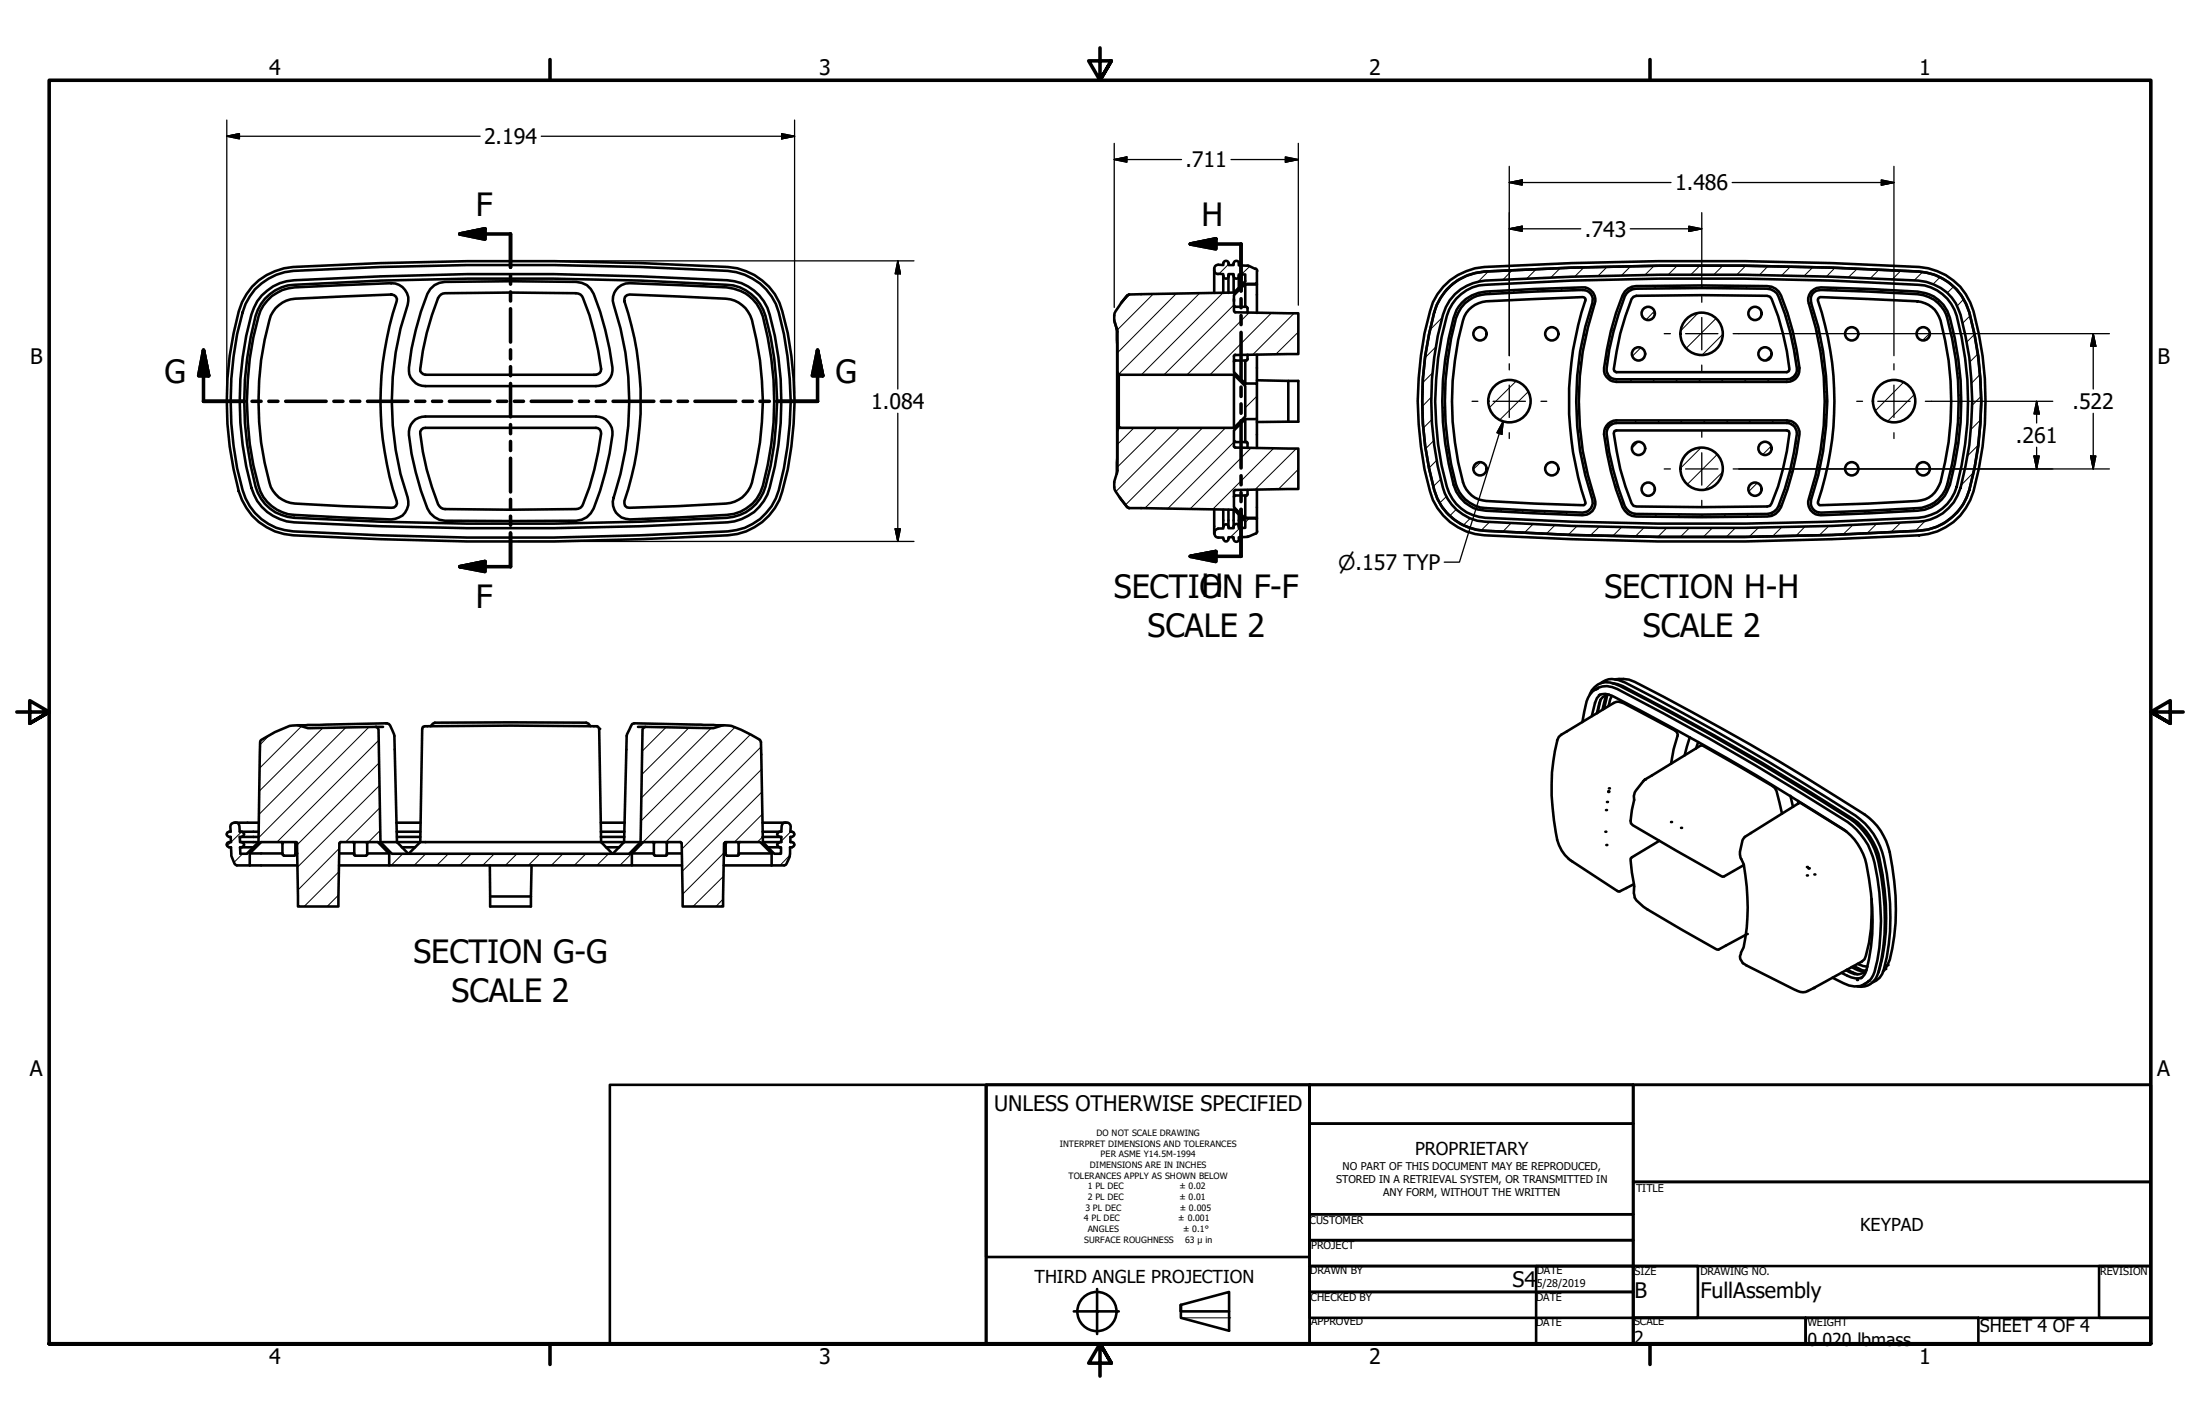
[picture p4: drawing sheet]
<svg xmlns="http://www.w3.org/2000/svg" width="432mm" height="279mm" viewBox="0 0 432 279" stroke-linecap="round" stroke-linejoin="round" font-family="sans-serif">
<!-- layer: Hatch (ANSI) -->
<g fill="none" stroke="#000" stroke-width=".2">
<path d="M221.7 57.8l-1.8 1.9M226.3 57.7l-7 7.1M230.9 57.6l-11.6 11.6M235.5 57.5l-15.9 15.9M240 57.5l-16 16M241.1 51.9l-1.8 1.8M242.2 59.8l-13.7 13.7M245.3 52.3l-1.7 1.5M246.7 55.3l-.4 .4M285.1 55.8l-1.6 1.6M292.1 53.3l-2 1.9M292.7 57.2l-.5 .5"/>
<path d="M296.8 53l-1.8 1.9M297.4 56.9l-.5 .6M301.5 52.8l-1.8 1.9M302.1 56.7l-.5 .5M306.2 52.6l-1.8 1.9M306.8 56.5l-.5 .5M310.9 52.5l-1.8 1.8M311.3 56.5l-.4 .5M313.1 59.3l-.7 .6M315.5 52.3l-1.9 1.9M320 52.3l-1.7 1.7M320.6 56.2l-2.4 2.3"/>
<path d="M324.7 52.1l-1.9 1.9M325.2 56.1l-.5 .5M329.2 52.1l-1.8 1.8M329.8 56.1l-.6 .5M333.6 52.1l-1.7 1.8M334.3 56l-.5 .5M338.1 52.1l-1.7 1.8M338.7 56.1l-.5 .5M342.6 52.1l-1.7 1.8M343.2 56.1l-.6 .5M347 52.2l-1.7 1.8M347.5 56.2l-.4 .4"/>
<path d="M349.8 58.5l-.5 .4M351.4 52.3l-1.7 1.7M355.7 57l-.3 .3M355.8 52.5l-1.7 1.7M360.2 52.5l-1.7 1.8M360.7 56.5l-.5 .5M364.5 52.8l-1.7 1.6M365.1 56.6l-.5 .6M368.7 53l-1.6 1.6M369.3 56.8l-.4 .5M373.1 53.1l-1.8 1.8M373.6 57.1l-.5 .4"/>
<path d="M377.3 53.4l-1.6 1.7M377.7 57.5l-.4 .3M380.6 59l-.3 .4M380.7 54.4l-1.3 1.4M383.4 56.3l-1.2 1.2M385.4 58.7l-1.3 1.4M242.3 73.2l-.4 .3M244.7 75.2l-.4 .4M245.2 61.3l-12.2 12.2M246.7 77.7l-2.3 2.3M249.6 61.4l-12.1 12.1M254 61.5l-8.1 8.1"/>
<path d="M254.8 65.2l-4.4 4.3M280.9 77.9l-1.7 1.8M281.2 73.2l-1.9 1.9M281.9 68l-2.2 2.2M283.1 62.3l-2.4 2.4M283.6 79.7l-.5 .5M283.7 75.1l-.5 .6M284.2 70.2l-.6 .5M285.2 64.6l-.6 .7M290.1 64.3l-.7 .7M297.6 74.8l-5.3 5.2M299.9 76.9l-5.5 5.5"/>
<path d="M310 75.8l-.5 .5M310.5 70.9l-.6 .5M311.4 65.4l-.6 .6M315.7 70.1l-.6 .6M316.2 74l-.4 .5M316.9 64.5l-.8 .7M320.4 74.4l-.6 .5M321.9 68.3l-1.5 1.5M324.7 61.1l-1.5 1.6M324.8 74.4l-.5 .5M329.3 74.4l-.5 .5M333.3 61.4l-3.4 3.4"/>
<path d="M333.8 74.4l-.5 .5M336.8 62.5l-5.8 5.8M338.1 65.6l-4 4M338.3 74.4l-.5 .5M342.8 74.4l-.5 .5M347.3 74.4l-.5 .5M347.7 69.6l-1.2 1.1M350.9 61.8l-.4 .4M351.9 65.3l-.4 .4M352.7 69l-.5 .5M353.1 73.1l-1.8 1.8M356 61.2l-.4 .4"/>
<path d="M357 64.7l-.4 .5M357.8 68.5l-.5 .4M358.3 72.5l-.5 .4M358.5 76.6l-.4 .6M373.6 75.1l-5.5 5.5M375.7 77.5l-5.2 5.2M378.7 65.5l-1.3 1.2M382.5 61.7l-.4 .4M383.4 65.2l-.4 .5M384.1 69l-.4 .5M384.6 73l-.4 .5M384.9 77.3l-.5 .4"/>
<path d="M386.7 62l-1.5 1.4M387.5 65.6l-1.5 1.5M388.2 69.5l-1.6 1.6M388.6 73.5l-1.6 1.7M388.8 77.8l-1.8 1.8M222.6 83.9l-3.3 3.3M227.1 83.9l-7.8 7.7M231.5 83.9l-12.5 12.6M236 83.9l-15.1 15.2M240.5 83.9l-15.8 15.8M242.2 86.7l-13 13.1M242.6 99.9l-.3 .2"/>
<path d="M245.6 87.9l-12 12M250 87.9l-12 12M254.4 88l-8.1 8.1M254.8 92.1l-3.9 3.9M281.1 82.3l-1.7 1.6M281.4 86.4l-1.6 1.6M282 90.3l-1.5 1.5M282.8 94l-1.5 1.4M283.8 84l-.4 .5M283.9 97.4l-1.3 1.3M284.3 88l-.4 .5M285 91.8l-.4 .4"/>
<path d="M285.8 99.9l-1.3 1.3M285.9 95.4l-.3 .4M287.7 98.1l-.4 .3M290.6 90.7l-1.4 1.3M290.7 99.6l-.4 .4M294.9 99.9l-.5 .5M309.9 80.3l-.5 .5M310.2 84.6l-.4 .4M310.7 88.6l-.4 .4M311.5 92.3l-.5 .4M312.4 95.8l-.4 .5M315.8 88l-.5 .5"/>
<path d="M316.5 91.7l-.4 .4M316.7 82.6l-1.8 1.7M317.5 95.2l-.4 .4M318.6 98.6l-.3 .3M321.2 82.5l-.5 .5M321.4 86.8l-1 1.1M325.8 82.5l-.6 .5M330.2 82.5l-.5 .5M333.8 87.9l-3.9 3.9M334.7 82.5l-.5 .5M337 89.2l-5.8 5.8M338.1 92.6l-3.5 3.4"/>
<path d="M339.2 82.5l-.5 .5M343.7 82.5l-.5 .5M344.9 94.8l-1.6 1.5M347.6 87.6l-1.6 1.6M348.2 82.5l-.5 .5M349.8 98.9l-2.4 2.3M351.9 92.3l-.7 .7M352.2 83l-.4 .4M352.9 86.7l-.5 .6M355.7 97.5l-.7 .7M357.3 91.4l-.7 .7M358.1 86l-.5 .6"/>
<path d="M358.5 81.2l-.5 .5M375.9 99.8l-.6 .5M378.7 92.5l-.7 .6M383.4 92.2l-.7 .6M384.4 86.7l-.6 .6M384.8 81.8l-.5 .5M387.3 92.8l-2.4 2.4M388.3 87.3l-2.2 2.2M388.7 82.4l-1.9 1.9M241.1 105.8l-.4 .4M243.3 103.6l-1.8 1.8M245.2 101.7l-.8 .8"/>
<path d="M288.5 101.7l-1.3 1.4M292.4 102.4l-1.7 1.7M296.6 102.6l-1.6 1.7M299.1 100.1l-.5 .5M300.9 102.8l-1.7 1.7M303.5 100.3l-.5 .5M305.2 103l-1.7 1.7M307.8 100.5l-.5 .5M309.6 103.2l-1.8 1.7M312.6 100.1l-.4 .4M313.9 103.3l-1.7 1.7M318.3 103.4l-1.7 1.7"/>
<path d="M320.9 100.8l-.4 .4M322.7 103.5l-1.7 1.7M325.3 100.8l-.5 .5M327.2 103.6l-1.8 1.7M329.8 100.9l-.5 .5M331.6 103.6l-1.8 1.7M334.3 101l-.5 .5M336.1 103.6l-1.8 1.7M338.8 100.9l-.5 .5M340.6 103.6l-1.8 1.7M343.3 100.8l-.5 .5M345.2 103.5l-1.9 1.8"/>
<path d="M349.8 103.4l-1.9 1.8M354.3 103.3l-1.7 1.8M357.1 100.5l-.4 .5M359 103.2l-1.9 1.8M361.7 100.4l-.5 .5M363.7 103l-1.9 1.8M366.4 100.2l-.6 .6M368.4 102.7l-1.9 1.9M371.1 100l-.5 .5M373.1 102.6l-1.9 1.8M377.9 102.2l-2 2M384.5 100.1l-1.6 1.6"/>
<path d="M52.8 144.3l-1.7 1.8M59.2 142.5l-8.2 8.2M63.3 142.9l-12.4 12.4M67.9 142.7l-17.1 17.1M72.5 142.6l-21.8 21.8M74.3 145.3l-19.9 19.9M74.4 149.7l-16.1 16.1M74.5 154.1l-16.1 16.1M74.5 158.5l-6.7 6.7M130.7 142.7l-4.7 4.7M135.2 142.8l-9.2 9.2M139.6 142.9l-13.7 13.6"/>
<path d="M144.3 142.7l-18.5 18.4M147.3 144.1l-25.6 25.7M149.4 146.6l-18.7 18.6M149.5 150.9l-15.7 15.7M149.5 155.4l-15.6 15.6M149.6 159.8l-5.5 5.4M47.4 163.2l-2.8 2.8M47.6 167.5l-1.7 1.7M66.5 175.6l-2.3 2.3M66.5 171l-6.8 6.9M66.6 166.4l-8.1 8.2M74.6 162.9l-2.3 2.3"/>
<path d="M75.8 166.3l-.3 .3M79.1 167.5l-2.3 2.3M83.6 167.5l-2.3 2.3M88 167.5l-2.3 2.3M92.5 167.5l-2.3 2.3M97 167.5l-2.3 2.3M101.5 167.5l-2.3 2.3M106 167.5l-2.3 2.3M110.5 167.5l-2.3 2.3M115 167.5l-2.3 2.3M119.4 167.5l-2.2 2.3M141.9 176.4l-1.4 1.5"/>
<path d="M142 171.9l-6 6M142.1 167.3l-8.1 8.2M149.7 164.2l-1 1M151.4 166.9l-.2 .3M153.2 165.2l-.7 .6M155 167.8l-1.9 2M155.2 163.2l-1.8 1.8"/>
</g>
<!-- layer: Visible (ANSI) -->
<g fill="none" stroke="#000" stroke-width=".51">
<path d="M49.5 56.3a12.1 12.1 0 0 1 8-3.9 765.5 765.5 0 0 1 85.4 0 11.9 11.9 0 0 1 10.6 8.7 65 65 0 0 1-.5 37 11.9 11.9 0 0 1-10.1 6.9 724.8 724.8 0 0 1-85.4 0 11.8 11.8 0 0 1-10.6-8.6 67.5 67.5 0 0 1 0-35.3l.6-1.8 .9-1.6zM50 56.8a11.8 11.8 0 0 1 7.6-3.7 763.1 763.1 0 0 1 85.2 0 11.1 11.1 0 0 1 10 8.2 64.7 64.7 0 0 1-.5 36.5 10.9 10.9 0 0 1-9.5 6.5 723 723 0 0 1-85.2 0 10.9 10.9 0 0 1-10-8.1 66.1 66.1 0 0 1 0-34.9l.6-1.7zM51.4 58a9.2 9.2 0 0 1 6.3-3 719.4 719.4 0 0 1 85 0 9.1 9.1 0 0 1 8.4 6.7 63.5 63.5 0 0 1-.5 35.3 9.1 9.1 0 0 1-7.9 5.5 759.8 759.8 0 0 1-85 0 9.2 9.2 0 0 1-8.4-6.8 64.3 64.3 0 0 1 0-34l1.2-2.6zM52 58.6a8.2 8.2 0 0 1 5.7-2.7 701.8 701.8 0 0 1 86.3 .1 8.5 8.5 0 0 1 6.2 6 61.5 61.5 0 0 1-.4 34.7 8.3 8.3 0 0 1-7.1 4.9 758.4 758.4 0 0 1-85 0 8.3 8.3 0 0 1-7.5-6.1 63 63 0 0 1 .4-34.7zM52.5 59a8.2 8.2 0 0 1 5.3-2.6l19-.8a3.3 3.3 0 0 1 3.2 4.2 58.9 58.9 0 0 0 0 37.8 3.3 3.3 0 0 1-3.2 4.3l-19-.9a7.7 7.7 0 0 1-7.1-5.7 60.9 60.9 0 0 1 .4-34.3zM84.5 56.7l.8-.8 .9-.4 1.1-.2 12.9-.1 12.9 .1a3.6 3.6 0 0 1 3.4 2.4 56.5 56.5 0 0 1 3.7 15.1 3.3 3.3 0 0 1-3.2 3h-33.5a3.3 3.3 0 0 1-3.2-3.7 56.7 56.7 0 0 1 3.6-14.4zM86.6 57.8l.3-.2a462.4 462.4 0 0 1 26.6 0l.7 .5a46.9 46.9 0 0 1 3.8 14.3 1.13 1.13 0 0 1-1.4 1.1h-32.7a1.15 1.15 0 0 1-1.4-1.1 49 49 0 0 1 3.7-14.3zM121.3 56.4l.7-.5 .8-.3h.8l19 .8a7.9 7.9 0 0 1 7.1 5.7 63.1 63.1 0 0 1 0 33.2 7.9 7.9 0 0 1-7.1 5.7l-19 .9a3.3 3.3 0 0 1-3.1-4.3 60.9 60.9 0 0 0-.2-38.6 3.3 3.3 0 0 1 1-2.6zM122.7 58.2l.4-.3 .5-.1 18.9 .8a5.8 5.8 0 0 1 5.1 4.1 59.4 59.4 0 0 1-.3 32.9 5.6 5.6 0 0 1-4.8 3.2l-18.9 .8a.98 .98 0 0 1-1-1.3 62 62 0 0 0 0-39.2zM221.6 57.8l-.4 .2-1.2 1.5a4.1 4.1 0 0 0-.7 5.3v8.2l.3 .5h.3M221.6 57.8l-.4 .2-1.2 1.4M238.3 52.7v4.8"/>
<path d="M238.3 53a.79 .79 0 0 0 .8 .8M239.1 53.7l1 .1v.3M239.1 51.9l-.5 .3-.3 .5M240.1 54.1a.54 .54 0 0 0 .5 .6 .54 .54 0 0 0 .6-.6M240.1 51.7a.54 .54 0 0 1 .5-.5 .54 .54 0 0 1 .6 .5M240.1 51.7v.3l-1-.1M240.1 54.1v3.4M241.1 51.7v.3h1v-.3M242.1 54.1a.54 .54 0 0 0 .6 .6 .54 .54 0 0 0 .5-.6M242.1 51.7a.54 .54 0 0 1 .6-.5 .54 .54 0 0 1 .5 .5M242.1 54.1v-.3h-1v3.7M242.1 54.1v3.3"/>
<path d="M242.2 58.7v.4M242.3 60l.2 .2M243.1 51.7v.4l1.9 .1M243.1 56.5v-2.7h1.3v1.4l-2.2 2.2-20.6 .4M244.4 55.8v4.4M244.4 55.7v.1M244.4 55.8h2.3M245 52.1l1.4 .7M246.4 52.7l.4 .5M246.7 53.2v2.5h-2.3l-2.2 2.2v3.1M246.7 55.7v5.7M283.3 56.3a12.1 12.1 0 0 1 8-3.9 765 765 0 0 1 85.4 0 11.9 11.9 0 0 1 10.6 8.7 67.5 67.5 0 0 1 0 35.3 11.8 11.8 0 0 1-10.6 8.6 725.3 725.3 0 0 1-85.4 0 11.8 11.8 0 0 1-10.6-8.6 65.2 65.2 0 0 1 .5-37.1l.9-1.6z"/>
<path d="M283.9 56.8a11.4 11.4 0 0 1 7.5-3.5 763.1 763.1 0 0 1 85.2 0 11 11 0 0 1 9.9 8 64.5 64.5 0 0 1-.5 36.4 11 11 0 0 1-9.4 6.4 695 695 0 0 1-86.9-.2 10.9 10.9 0 0 1-8.2-7.8 64.5 64.5 0 0 1 .6-36.4zM284.7 56.1a11.1 11.1 0 0 1 6.7-2.8 763.1 763.1 0 0 1 85.2 0 11 11 0 0 1 9.9 8 64.6 64.6 0 0 1-.5 36.2 10.9 10.9 0 0 1-9.4 6.6 689.9 689.9 0 0 1-86.7-.2 10.8 10.8 0 0 1-8.4-7.8 65.1 65.1 0 0 1 .4-36.2l1.6-2.6zM285.6 57.7a9.9 9.9 0 0 1 5.9-2.6 759.8 759.8 0 0 1 85 0 9.1 9.1 0 0 1 8.3 6.7 64 64 0 0 1 0 33.9 9 9 0 0 1-8.3 6.7 688.2 688.2 0 0 1-86.6-.2 9.3 9.3 0 0 1-6.7-6.5 64 64 0 0 1 0-33.9l.6-1.5 .7-1.4zM285.8 58.6a8.2 8.2 0 0 1 5.7-2.7 701.8 701.8 0 0 1 86.3 .1 8.5 8.5 0 0 1 6.2 6 63 63 0 0 1-.4 34.7 8.3 8.3 0 0 1-7.1 4.9 758.4 758.4 0 0 1-85 0 8.3 8.3 0 0 1-7.5-6.1 61.5 61.5 0 0 1 .4-34.7zM286.9 59.4a7.3 7.3 0 0 1 4.7-2.2l19-.8a2.41 2.41 0 0 1 2.4 3.2 61.1 61.1 0 0 0 .1 38.8 2.4 2.4 0 0 1-2.5 2.7l-19-.9a7 7 0 0 1-6.3-5.1 61.5 61.5 0 0 1 0-32.7l.6-1.6zM287.5 59.5a6.5 6.5 0 0 1 4.2-1.8l18.9-.8a1.96 1.96 0 0 1 1.9 2.5 60.3 60.3 0 0 0 0 38.6 2.01 2.01 0 0 1-1.9 2.6l-18.9-.9a6.5 6.5 0 0 1-5.9-4.7 62.3 62.3 0 0 1 0-32.5l1-2.1zM318.9 57.2l.6-.6 .8-.3a370.5 370.5 0 0 1 27.4 0l.8 .3 .6 .6a44.8 44.8 0 0 1 4.1 15 2.45 2.45 0 0 1-2.5 2.7h-33.5a2.5 2.5 0 0 1-2.4-2.7 54.9 54.9 0 0 1 3.7-14.2zM319.3 57.5l1.1-.7 .7-.2 12.9-.1 12.8 .1a2.54 2.54 0 0 1 2.3 1.6 51.3 51.3 0 0 1 3.6 14.6 2.1 2.1 0 0 1-2 1.6h-33.5a1.87 1.87 0 0 1-1.9-2.1 57.4 57.4 0 0 1 3.6-14.1zM320.6 58.2l.6-.2 12.8-.1 12.8 .1 .6 .2a37.4 37.4 0 0 1 3.3 10.7l.5 3.6-.1 .3-.4 .2h-33.5l-.3-.2-.2-.3a52.3 52.3 0 0 1 3.5-13.8zM355.5 57.2l1.1-.7 .8-.1 19 .8a6.9 6.9 0 0 1 6.3 5.2 61.5 61.5 0 0 1 0 32.7 6.9 6.9 0 0 1-6.3 5.1l-19 .9a2.43 2.43 0 0 1-2.4-3.2 60.9 60.9 0 0 0-.1-38.8l.2-1.3zM355.7 57.7l.9-.7 .8-.1 19 .8a6.5 6.5 0 0 1 5.8 4.8 59.8 59.8 0 0 1-.4 33.6 6.3 6.3 0 0 1-5.4 3.6l-19 .9a1.96 1.96 0 0 1-1.9-2.6 60.3 60.3 0 0 0 0-38.6v-1.2zM356.9 58.5l.4-.2 19 .8a5.2 5.2 0 0 1 4.6 3.8 61.2 61.2 0 0 1 0 31.7 5 5 0 0 1-4.6 3.7l-19 .8a.55 .55 0 0 1-.5-.6 62.6 62.6 0 0 0 0-39.8z"/>
<path d="M54.1 60.5a5.7 5.7 0 0 1 3.8-1.9l18.9-.8a1.02 1.02 0 0 1 1.1 1.3 62 62 0 0 0 0 39.2 .98 .98 0 0 1-1.1 1.3l-18.9-.8a5.4 5.4 0 0 1-5-4.1 60.1 60.1 0 0 1 .2-32.8zM218.8 63.1l.5 1.7M219.2 64.5v28.5M219.6 73.4v10.6M219.8 73.5h22.4l2.2 2.3v5.9l-2.2 2.2h-22.4M242.2 69.9v3.1l2.2 2.2h2.3v7h-2.3l-2.2 2.3v3.1M242.2 73.5v10.4M242.3 61.1l.2 .2M242.4 61.3l12.4 .2v8l-12.4 .2M242.4 60.2h2.2M242.4 70.7h2.2M242.5 69.6l-.3 .3"/>
<path d="M242.5 70.7l-.3 .3M244.4 70.7v4.5M244.6 60.2l.3 .3M244.9 69.6v.9l-.3 .2M244.9 60.5v.8M246.7 74.6l8.1 .1v8h-1.9M246.7 69.6v5.6M252.9 74.7v8M288.3 60.8a5.3 5.3 0 0 1 3.4-1.7l18.9-.8a.5 .5 0 0 1 .5 .7 63.2 63.2 0 0 0 .1 39.7l-.3 .4h-.3l-18.9-.8a5 5 0 0 1-4.6-3.7 59 59 0 0 1 .3-32.5zM81 82.8a3.2 3.2 0 0 1 2.5-1.1h33.5a3.3 3.3 0 0 1 3.2 3.6 61.1 61.1 0 0 1-3.7 14.5 3.8 3.8 0 0 1-3.4 2.4h-25.8a4 4 0 0 1-3.4-2.4 53.5 53.5 0 0 1-3.6-15.2l.3-1.3zM82.7 84.3l.4-.3 .4-.1h33.1a1.1 1.1 0 0 1 1.4 1.2 53.7 53.7 0 0 1-3.8 14.2l-.7 .5a462.4 462.4 0 0 1-26.6 0l-.7-.5a46.2 46.2 0 0 1-3.7-14.7zM219.8 97.6l1.4 1.9 .4 .2"/>
<path d="M219.9 83.9l-.5 .3-.1 .2v7.9a6.7 6.7 0 0 0-.5 3.7l1.2 2 1.2 1.5 .4 .2M221.6 99.7l20.6 .3 2.2 2.2v1.4h-1.3v-2.6M238.3 99.9v4.8M242.2 87.5l.2 .3 12.4 .2v7.9l-12.3 .2-.3 .3M242.2 96.4v3.1l2.2 2.2h2.3v2.6M242.3 86.5l.2 .2M242.4 86.7h2.2M242.4 97.2h2.2M242.5 97.2l-.3 .3M244.4 97.2v4.4M244.4 82.2v4.5M244.6 86.7l.3 .3"/>
<path d="M244.9 87v.9M244.9 96.1v.9M244.9 97l-.3 .3M246.7 82.2v5.7M246.7 96.1v5.5M252.9 82.7l-6.2 .1M315.7 83.1l1-.6h.5h33.5a2.5 2.5 0 0 1 2.5 2.7 56.2 56.2 0 0 1-3.6 14.3 2.95 2.95 0 0 1-2.8 1.8l-12.8 .2-12.9-.2a2.95 2.95 0 0 1-2.6-1.8 56.2 56.2 0 0 1-3.7-14.3 2.52 2.52 0 0 1 .9-2.1zM316 83.5l.6-.4 .6-.1h33.5a2.06 2.06 0 0 1 2 2.2 51.7 51.7 0 0 1-4 14.7l-1.2 .8-.7 .1-12.8 .2-12.9-.2a2.54 2.54 0 0 1-2.2-1.5 55.9 55.9 0 0 1-3.6-14.6l.4-.8zM316.9 84.6l.3-.1h33.5l.4 .1 .1 .4a46.9 46.9 0 0 1-3.8 14.3l-.6 .1-12.8 .1-12.8-.1-.6-.1-.4-.6a51.1 51.1 0 0 1-3.5-13.7zM238.4 104.7l.2 .6 .5 .2M239.1 103.8a.73 .73 0 0 0-.7 .7M239.1 105.5h1v.2"/>
<path d="M240.1 100v3.7h-1M240.2 105.8a.48 .48 0 0 0 .4 .4 .48 .48 0 0 0 .5-.4v-.4h1a.59 .59 0 0 0 .2 .8 .59 .59 0 0 0 .8-.2l.1-.2M240.2 103.3a.48 .48 0 0 1 .4-.4 .48 .48 0 0 1 .5 .4M241.1 103.3v.3h1v-.3M241.1 100v3.3M242.1 103.3a.54 .54 0 0 1 .6-.5 .54 .54 0 0 1 .5 .5M242.1 100v3.3M244.4 101.6h2.3v.1M244.4 101.6v.1M244.9 105.3l-1.8 .1v.3M245 105.2l-.2 .1M246.4 104.7l-1.4 .6"/>
<path d="M246.8 104.2l-.4 .5M312 136.2a3.6 3.6 0 0 1 4.9-2 480.5 480.5 0 0 1 47.1 27.2 14 14 0 0 1 4.7 7.7 46.6 46.6 0 0 1 0 21.7 3.5 3.5 0 0 1-4.1 2.7M313.8 136.4a2.95 2.95 0 0 1 2.9 .3 491.1 491.1 0 0 1 45.8 26.6 12.9 12.9 0 0 1 4.3 9.2 40.1 40.1 0 0 1-.7 18.4l-.8 1.1M314.1 136.3l-.7 .7-.3 .9-.7 2.6M314.1 137.4l-.5 2.4M314.2 134a3.5 3.5 0 0 1 3.4-.6l1.4 .5a538.9 538.9 0 0 1 45.2 26.1 13.7 13.7 0 0 1 5.6 8.5 46.6 46.6 0 0 1 0 21.6 3.4 3.4 0 0 1-2.3 2.7M314.8 139.1l.7-2.8-.3 .5-.7 2.5M315.8 136.3a2.1 2.1 0 0 0-1.9 1.7l-.5 2M316.4 136.5l-.7 2M316.5 134l2 .6a499.4 499.4 0 0 1 46.1 26.8 15.1 15.1 0 0 1 4.9 10.2 41 41 0 0 1-.8 19.2M317 133.3a6.8 6.8 0 0 1 3.9 .5 475.4 475.4 0 0 1 45.9 26.7 13.6 13.6 0 0 1 4.6 9.6 44.8 44.8 0 0 1-.5 18.2l-.4 1.1-.9 1.3M58.4 142.3l17.3-.4 .6 .1 .7 1.2 .4 1.2 .5 20.8"/>
<path d="M73.8 142.6l-13.3 .3a5.3 5.3 0 0 0-3.7-.5l-2.8 1.2-2.9 1.8-.4 19.8-2.2 2.3h-1.3l-.1-1.3h2.6M73.8 142.6l.3 .1 .2 .4 .4 22.1M73.8 142.6h1.4M84.5 142.5l.5-.5 .3-.2 14.9-.1 14.9 .1 .4 .2 .4 .5M125.2 142.6h1.5M142 142.3l-17.3-.4-.6 .1-1.1 2.4-.5 20.8M149.1 145.2l.3 .4M149.2 145.2a21.8 21.8 0 0 0-6.1-2.8l-1.1-.1-2 .6-13.3-.3-.4 .1-.2 .4-.4 22.1-2.2 2.3h-46.6l-2.2-2.3M149.4 145.6l.3 19.6M310.6 141.7l.4-2.1a5.3 5.3 0 0 1 2.2-4.3 3.9 3.9 0 0 1 4.2-.1 540.3 540.3 0 0 1 45.2 26.1 13.6 13.6 0 0 1 5.3 8 45.5 45.5 0 0 1 0 21.4 3.6 3.6 0 0 1-1.9 2.3M328 149.9l.5-2.9 .7-2.6a1.04 1.04 0 0 0-.5-1.1l-10-5.3a1.84 1.84 0 0 0-2-.1l-10.2 6.2a4.3 4.3 0 0 0-1.3 3.3 44.5 44.5 0 0 0 .4 17.4 7 7 0 0 0 3 4.2l9.1 5.9 3-1.4M331.7 144.7l-1.1 3.5"/>
<path d="M333.3 145.6l-.4 1.3M349.8 159.6l-1.1-4.4-.3-.6-.5-.4-13.9-8-9.8 5.9a6.5 6.5 0 0 0-3.5 4v.8a16.5 16.5 0 0 0-.6 4.6l.4 .4 8.6 5 9 5.1 4.2-2.3M351.4 156.1l.5 2.2M352.9 157.2v.5M46.2 161.4a.66 .66 0 0 1 .8 .7l.1 1.1h3.6M47.4 165.2l.4 .2 .1 .3-.5 .5M47.4 163.2l.4 .1 .1 .4-.5 .5M49 167.4h6.4M50.7 164.2h-3.6v1h3.6M50.8 161.4h-4.8a.76 .76 0 0 0-.8 .8l.1 1-.7 .1-.2 .4 .2 .3 .7 .2v1l-.7 .2-.2 .3 .6 .5h.3a4.6 4.6 0 0 0 .9 3.5l.3 .1h11.9M55.2 165.2l.3 .3M55.4 165.5v2.1"/>
<path d="M55.5 167.6l.2 .2M55.7 167.9h2M58 167.4h.4M58 165.5v2.1M58 167.6l-.2 .3M58.1 165.3l-.1 .2M58.3 165.5l.2 12.4h7.9l.2-12.4M58.4 165.5l-.4-.3h-6.8l-2.2 2.2v2.4M66.5 169.8h9.9M66.6 167.4h2.9M69.2 165.2l.3 .3M69.5 167.6l.3 .3h2"/>
<path d="M69.5 165.5v2.1M72.1 165.5v2.1l-.3 .3M72.1 167.4h4.3M72.3 165.2l-.3 .3M74.7 165.2h3.2M77.8 161.4h4.7M77.9 163.2h4.6M77.9 165.2h44.6M77.9 164.2h4.6M77.9 165.2l2.2 2.3M78.9 166.2h2.6M80.2 167.5l2.3-2.3 .4-22.2 .1-.4 .4-.1 16.8-.1 17 .1 .2 .1 .2 .4 .4 22.2 2.2 2.3"/>
<path d="M96.1 169.8l.1 8.1h8v-2M96.2 175.9h8M104.3 169.8l-.1 6.1M117.9 164.2h4.7M117.9 163.2h4.7M117.9 161.4h4.7M118.9 166.2h2.6M122.5 165.2l-2.2 2.3M122.6 165.2h3.1M124 169.8h9.9M124 167.4h4.3M128.1 165.2l.3 .3"/>
<path d="M128.3 165.5l.1 2.3 .2 .1h2M130.9 167.4h2.9M130.9 165.5v2.1M130.9 167.6l-.2 .3M131.2 165.2l-.3 .3M133.5 165.2l.3 .3M133.5 165.2h-7.3l-2.2 2.3v2.3h-47.6v-2.3l-2.2-2.3h-7.3l-.3 .3M133.8 165.5l.2 12.4h7.9l.2-12.4M142 169.8h9.4M142.1 167.4h.3M142.3 165.3l.2 .2M142.4 165.2h6.8l2.2 2.2"/>
<path d="M142.4 165.3l-.2 .2M142.4 165.5v2.1l.3 .3M142.7 167.9h2M145 167.4h6.4M145 165.5v2.1M145 167.6l-.3 .3M145.3 165.2l-.3 .3M149.7 164.2h3.3M149.7 163.2h3.3M149.7 161.4h4.5M149.7 165.2l2.3 2.3h1.3v-1.3h-.3M149.7 165.2h3.3"/>
<path d="M150.7 166.2h2.3M151.4 167.4v2.4M153 163.2l-.3 .1-.2 .4 .2 .3 .3 .2M153 165.2l-.3 .2-.2 .3 .2 .4 .3 .1M153 164.2h.4v1h-.4M154.2 161.4a.76 .76 0 0 1 1 .8l-.1 1 .7 .1 .2 .4-.2 .3-.7 .2v1l.7 .2 .2 .3-.6 .5h-.3a4.9 4.9 0 0 1-.9 3.5l-.3 .1h-2.5M154.2 161.4a.66 .66 0 0 0-.8 .7v1.1h-.4M325.7 165l-5.7 3.5 .3 2.7a13.3 13.3 0 0 1 .4 4.3 3.6 3.6 0 0 0 2.3 2.7l14 8.1h.3l5.4-2.9M362.4 163.1l-9.1-5.6-10.8 6.7-.3 .3a5.4 5.4 0 0 0-.6 3.8 6.1 6.1 0 0 1 1 3.5 40.3 40.3 0 0 1-.4 14.1 4.3 4.3 0 0 0-.6 2.3l.5 .8 .7 .4 9.6 4.8a2.48 2.48 0 0 0 2.4 .2l10.6-5.7 .6-.5a25.3 25.3 0 0 0 1.3-8.8v-3M359.7 191.8l2.1 1.1a4.2 4.2 0 0 0 4.2 .2M361.4 190.9a4.9 4.9 0 0 0 4.1 .9M362.5 190.2l2.1 1"/>
<path d="M363.9 189.5l1.6 .9 .7 .1a3.7 3.7 0 0 1-2.8-.8M364.6 189.1l1.1 .4 .8 .2M366.3 190.3a2.46 2.46 0 0 1-3.3 .5l-.7-.4"/>
<circle cx="290.5" cy="65.5" r="1.3"/>
<circle cx="296.3" cy="78.7" r="4.2"/>
<circle cx="304.6" cy="65.5" r="1.3"/>
<circle cx="321.6" cy="69.4" r="1.3"/>
<circle cx="323.5" cy="61.5" r="1.3"/>
<circle cx="334" cy="65.5" r="4.2"/>
<circle cx="344.5" cy="61.5" r="1.3"/>
<circle cx="346.4" cy="69.4" r="1.3"/>
<circle cx="363.4" cy="65.5" r="1.3"/>
<circle cx="371.8" cy="78.7" r="4.2"/>
<circle cx="377.5" cy="65.5" r="1.3"/>
<circle cx="290.5" cy="92" r="1.3"/>
<circle cx="304.6" cy="92" r="1.3"/>
<circle cx="321.6" cy="88" r="1.3"/>
<circle cx="323.5" cy="96" r="1.3"/>
<circle cx="334" cy="92" r="4.2"/>
<circle cx="344.5" cy="96" r="1.3"/>
<circle cx="346.4" cy="88" r="1.3"/>
<circle cx="363.4" cy="92" r="1.3"/>
<circle cx="377.5" cy="92" r="1.3"/>
</g>
<g fill="#000">
<circle cx="244.4" cy="55.8" r=".25"/>
<circle cx="244.4" cy="101.6" r=".25"/>
<circle cx="313.2" cy="135.3" r=".25"/>
<circle cx="313.4" cy="135.1" r=".25"/>
<circle cx="117.6" cy="143" r=".25"/>
<circle cx="315.2" cy="158.9" r=".25"/>
<circle cx="315.4" cy="157.4" r=".25"/>
<circle cx="315.7" cy="155.4" r=".25"/>
<circle cx="315.7" cy="155.3" r=".25"/>
<circle cx="315.8" cy="154.7" r=".25"/>
<circle cx="322.8" cy="153" r=".25"/>
<circle cx="49.7" cy="166.2" r=".25"/>
<circle cx="315.1" cy="163.2" r=".25"/>
<circle cx="315.3" cy="165.8" r=".25"/>
<circle cx="328" cy="161.3" r=".25"/>
<circle cx="329.9" cy="162.4" r=".25"/>
<circle cx="354.6" cy="170.1" r=".25"/>
<circle cx="354.6" cy="171.8" r=".25"/>
<circle cx="355" cy="170.4" r=".25"/>
<circle cx="356.1" cy="171.6" r=".25"/>
<circle cx="342.8" cy="183.3" r=".25"/>
<circle cx="356" cy="193.9" r=".25"/>
<circle cx="364.5" cy="192.3" r=".25"/>
<circle cx="366" cy="193.1" r=".25"/>
<circle cx="366.7" cy="192.5" r=".25"/>
<circle cx="370" cy="190.1" r=".25"/>
<circle cx="370.5" cy="189.4" r=".25"/>
</g>
<!-- layer: Section Line (ANSI) -->
<g fill="none" stroke="#000" stroke-width=".7">
<path d="M90.2 45.9l5-1v2zM90.2 45.9h10v6.6M100.2 54v1.8M100.2 57.3v1.8M233.6 47.9l5-1v1.9zM233.6 47.9h10v9.2M243.6 58.6v1.8M39.9 68.7l1.1 5h-2zM39.9 68.7v10h8M49.5 78.7h1.7M52.8 78.7h1.7M56.1 78.7h7.9"/>
<path d="M65.5 78.7h1.8M68.8 78.7h1.8M72.1 78.7h8M81.6 78.7h1.8M84.9 78.7h1.8M88.2 78.7h7.9M97.7 78.7h1.7M100.2 60.6v6.5M100.2 68.6v1.8M100.2 71.9v1.8M100.2 75.2v6.6M101 78.7h1.7"/>
<path d="M104.3 78.7h7.9M113.7 78.7h1.8M117 78.7h1.8M120.3 78.7h8M129.8 78.7h1.8M133.1 78.7h1.8M136.4 78.7h8M145.9 78.7h1.8M149.2 78.7h1.8M160.5 68.7l1 5h-2.1zM160.5 68.7v10h-8M243.6 61.9v1.8"/>
<path d="M243.6 65.2v9.3M243.6 75.9v1.9M243.6 79.2v1.9M100.2 83.3v1.8M100.2 86.6v1.8M100.2 89.9v6.6M100.2 98v1.8M243.6 82.5v9.3M243.6 93.3v1.8M243.6 96.6v1.8M243.6 99.9v9.3h-10M90.2 111.2l5-1v1.9z"/>
<path d="M100.2 101.3v1.8M100.2 104.6v6.6h-10M233.6 109.2l5-1v2z"/>
</g>
<path d="M90.2 45.9l5-1zM90.2 45.9l5-1v2zM233.6 47.9l5-1zM233.6 47.9l5-1v1.9zM39.9 68.7l1.1 5zM39.9 68.7l1.1 5h-2zM160.5 68.7l1 5zM160.5 68.7l1 5h-2.1zM90.2 111.2l5-1zM90.2 111.2l5-1v1.9zM233.6 109.2l5-1zM233.6 109.2l5-1v2z" fill="#000" stroke="#000" stroke-width=".7"/>
<!-- layer: Border (ANSI) -->
<path d="M107.9 11.7v4M215.9 9.4v6.3l-2.2-3.8h4.4l-2.2 3.8 2.2-3.8M323.8 11.7v4M3.3 139.7h6.4l-3.9-2.2v4.4l3.9-2.2-3.9 2.2M428.5 139.7h-6.4l3.9-2.2v4.4l-3.9-2.2 3.9 2.2M9.7 263.7v-248h412.4v248h-412.4h412.4M107.9 263.7v4M218.1 267.5l-2.2-3.8 2.2 3.8h-4.4l2.2-3.8v6.3M323.8 263.7v4" fill="none" stroke="#000" stroke-width=".7"/>
<!-- layer: Title (ANSI) -->
<g fill="none" stroke="#000" stroke-width=".51">
<path d="M119.7 212.9h73.8v50.8h-73.8zM193.5 212.9v33.7h63.5v-33.7h63.5v50.8h-63.5v-50.8zM193.5 212.9h63.5v50.8h-63.5zM193.5 212.9h228.6v50.8h-228.6zM257 212.9h63.5v7.6h-63.5zM320.5 212.9h101.6v19h-101.6zM257 238.3h63.5v5h-63.5zM257 220.5h63.5v17.8h-63.5zM320.5 231.9h101.6v16.5h-101.6zM215.3 252.9v4.4h-4.5M219.6 257.3h-4.3v4.4M231.8 256l9.4-2.5v7.6l-9.4-2.5v-2.6v1.3h9.4"/>
<path d="M257 253.5h63.5v5.1h-63.5zM257 248.4h63.5v5.1h-63.5zM257 243.3h63.5v5.1h-63.5zM301.5 248.4h19v15.3h-19zM320.5 258.6h33.9v5.1h-33.9zM320.5 248.4h12.7v10.2h-12.7zM320.5 258.6h101.6v5.1h-101.6zM354.4 258.6h33.9v5.1h-33.9zM412 248.4h10.1v10.2h-10.1z"/>
<circle cx="215.3" cy="257.3" r="3.8"/>
</g>
<!-- layer: 0 -->
<path d="M231.8 258.6h9.8" fill="none" stroke="#000" stroke-width=".2"/>
<!-- layer: Dimension (ANSI) -->
<g fill="none" stroke="#000" stroke-width=".25">
<path d="M44.5 26.7l2.5-.5v1zM44.5 26.7h49.7M44.5 23.6v53.6M106.2 26.7h49.8M153.4 26.2l2.6 .5-2.6 .5zM156 23.6v53.6M218.7 31.3l2.5-.5v1zM218.7 31.3h13.2M218.7 28.1v32.2M241.6 31.3h13.2M252.3 30.8l2.5 .5-2.5 .5zM254.8 28.1v31.8"/>
<path d="M296.2 35.8l2.6-.5v1zM296.2 32.6v37.2M296.2 35.8h31.8M340 35.8h31.7M369.3 35.3l2.4 .5-2.4 .5zM371.7 32.6v37.2M101.8 51.2h77.6M176.2 51.2l.5 2.5h-1zM176.2 51.2v25.1M296.2 44.9l2.6-.5v1zM296.2 44.9h14.1M320 44.9h14"/>
<path d="M331.5 44.4l2.5 .5-2.5 .5zM334 41.7v14.9M341.3 65.5h72.7M379.1 78.7h23.8M399.7 78.7l.5 2.5h-1zM399.7 78.7v4.3M410.8 65.5l.6 2.4h-1.1zM410.8 65.5v10.8M176.2 81.1v25.1M295 82.7l-.2 2.5-1-.3zM295 82.7l-8.6 27.6h-2.9M341.3 92h72.7"/>
<path d="M399.2 89.5h1l-.5 2.5zM399.7 87.8v4.2M410.3 89.5h1.1l-.6 2.5zM410.8 81.1v10.9M101.8 106.2h77.6M175.7 103.8h1l-.5 2.4z"/>
</g>
<g fill="#000" stroke="#000" stroke-width=".25">
<path d="M44.5 26.7l2.5-.5zM44.5 26.7l2.5-.5v1zM153.4 27.2l2.6-.5zM153.4 26.2l2.6 .5-2.6 .5zM218.7 31.3l2.5-.5zM218.7 31.3l2.5-.5v1zM252.3 31.8l2.5-.5zM252.3 30.8l2.5 .5-2.5 .5zM296.2 35.8l2.6-.5zM296.2 35.8l2.6-.5v1zM369.3 36.3l2.4-.5zM369.3 35.3l2.4 .5-2.4 .5z"/>
<path d="M176.2 51.2l.5 2.5zM176.2 51.2l.5 2.5h-1zM296.2 44.9l2.6-.5zM296.2 44.9l2.6-.5v1zM331.5 45.4l2.5-.5zM331.5 44.4l2.5 .5-2.5 .5zM410.8 65.5l.6 2.4zM410.8 65.5l.6 2.4h-1.1zM295 82.7l-.2 2.5zM295 82.7l-.2 2.5-1-.3zM399.2 89.5l.5 2.5zM399.2 89.5h1l-.5 2.5z"/>
<path d="M399.7 78.7l.5 2.5zM399.7 78.7l.5 2.5h-1zM410.3 89.5l.5 2.5zM410.3 89.5h1.1l-.6 2.5zM175.7 103.8l.5 2.4zM175.7 103.8h1l-.5 2.4z"/>
</g>
<!-- layer: Center Mark (ANSI) -->
<g fill="none" stroke="#000" stroke-width=".25">
<path d="M334 58.2v1.1M288.9 78.7h1.2M293.1 78.7h6.3M296.2 71.4v1.2M296.2 75.6v6.3M302.5 78.7h1.1M326.6 65.5h1.3M330.8 65.5h6.4M334 62.3v6.3M334 71.6v1.2M340.2 65.5h1.1M364.4 78.7h1.2"/>
<path d="M368.6 78.7h6.3M371.7 71.4v1.2M371.7 75.6v6.3M377.9 78.7h1.2M296.2 84.9v1.1M326.6 92h1.3M330.8 92h6.4M334 84.6v1.2M334 88.8v6.4M334 98.2v1.1M340.2 92h1.1M371.7 84.9v1.1"/>
</g>
<g font-size="6.3">
<text x="93.4" y="42.4">F</text>
<text x="235.8" y="44.4">H</text>
<text x="32.3" y="75.1">G</text>
<text x="164" y="75.1">G</text>
<text x="93.4" y="119.3">F</text>
<text x="218.6" y="117.4">SECTION F-F</text>
<text x="235.8" y="117.2">H</text>
<text x="314.9" y="117.4">SECTION H-H</text>
<text x="225.2" y="125">SCALE 2</text>
<text x="322.5" y="125">SCALE 2</text>
<text x="81.2" y="189">SECTION G-G</text>
<text x="88.6" y="196.5">SCALE 2</text>
</g>
<g font-size="4.2">
<text x="52.8" y="14.7">4</text>
<text x="160.8" y="14.7">3</text>
<text x="268.7" y="14.7">2</text>
<text x="376.7" y="14.7">1</text>
<text x="95" y="28.3">2.194</text>
<text x="232.7" y="32.8">.711</text>
<text x="328.8" y="37.3">1.486</text>
<text x="311.1" y="46.4">.743</text>
<text x="5.9" y="71.4">B</text>
<text x="423.5" y="71.4">B</text>
<text x="171" y="80.3">1.084</text>
<text x="406.8" y="80.3">.522</text>
<text x="395.7" y="86.9">.261</text>
<text x="5.8" y="211.1">A</text>
<text x="423.4" y="211.1">A</text>
<text x="195.1" y="217.9">UNLESS OTHERWISE SPECIFIED</text>
<text x="296.9" y="252.5">S4</text>
<text x="320.8" y="254.6">B</text>
<text x="333.8" y="254.6">FullAssembly</text>
<text x="52.8" y="267.7">4</text>
<text x="160.8" y="267.7">3</text>
<text x="268.7" y="267.7">2</text>
<text x="376.7" y="267.7">1</text>
</g>
<text font-size="4" x="262.6" y="111.8">⌀.157 TYP</text>
<g font-size="3.5">
<text x="277.7" y="226.6">PROPRIETARY</text>
<text x="365.1" y="241.5">KEYPAD</text>
<text x="203.1" y="251.7">THIRD ANGLE PROJECTION</text>
<text x="320.7" y="263.7">2</text>
<text x="388.6" y="261.4">SHEET 4 OF 4</text>
<text x="354.8" y="264">0.020 lbmass</text>
</g>
<g font-size="2.1">
<text x="262.3" y="232">STORED IN A RETRIEVAL SYSTEM, OR TRANSMITTED IN</text>
<text x="263.5" y="229.6">NO PART OF THIS DOCUMENT MAY BE REPRODUCED,</text>
<text x="321.1" y="233.8">TITLE</text>
<text x="271.5" y="234.6">ANY FORM, WITHOUT THE WRITTEN</text>
<text x="257" y="240.2">CUSTOMER</text>
<text x="257.4" y="245.1">PROJECT</text>
<text x="257.2" y="250">DRAWN BY</text>
<text x="301.6" y="250">DATE</text>
<text x="320.8" y="250.2">SIZE</text>
<text x="333.8" y="250.2">DRAWING NO.</text>
<text x="412.2" y="250.2">REVISION</text>
<text x="257.2" y="255.2">CHECKED BY</text>
<text x="301.5" y="255.3">DATE</text>
<text x="301.6" y="252.5">5/28/2019</text>
<text x="257.4" y="260">APPROVED</text>
<text x="301.5" y="260.1">DATE</text>
<text x="320.7" y="260">SCALE</text>
<text x="354.8" y="260.2">WEIGHT</text>
</g>
<g font-size="1.7">
<text x="208" y="225">INTERPRET DIMENSIONS AND TOLERANCES</text>
<text x="215.2" y="222.9">DO NOT SCALE DRAWING</text>
<text x="216" y="227.1">PER ASME Y14.5M-1994</text>
<text x="209.7" y="231.3">TOLERANCES APPLY AS SHOWN BELOW</text>
<text x="213.5" y="233.4">1 PL DEC</text>
<text x="213.9" y="229.2">DIMENSIONS ARE IN INCHES</text>
<text x="231.5" y="233.4">± 0.02</text>
<text x="212.7" y="239.6">4 PL DEC</text>
<text x="213" y="237.6">3 PL DEC</text>
<text x="213.5" y="235.5">2 PL DEC</text>
<text x="231.3" y="239.6">± 0.001</text>
<text x="231.5" y="235.5">± 0.01</text>
<text x="231.6" y="237.6">± 0.005</text>
<text x="212.8" y="243.8">SURFACE ROUGHNESS</text>
<text x="213.5" y="241.7">ANGLES</text>
<text x="232.2" y="241.7">± 0.1°</text>
<text x="232.6" y="243.8">63 µ in</text>
</g>
</svg>
